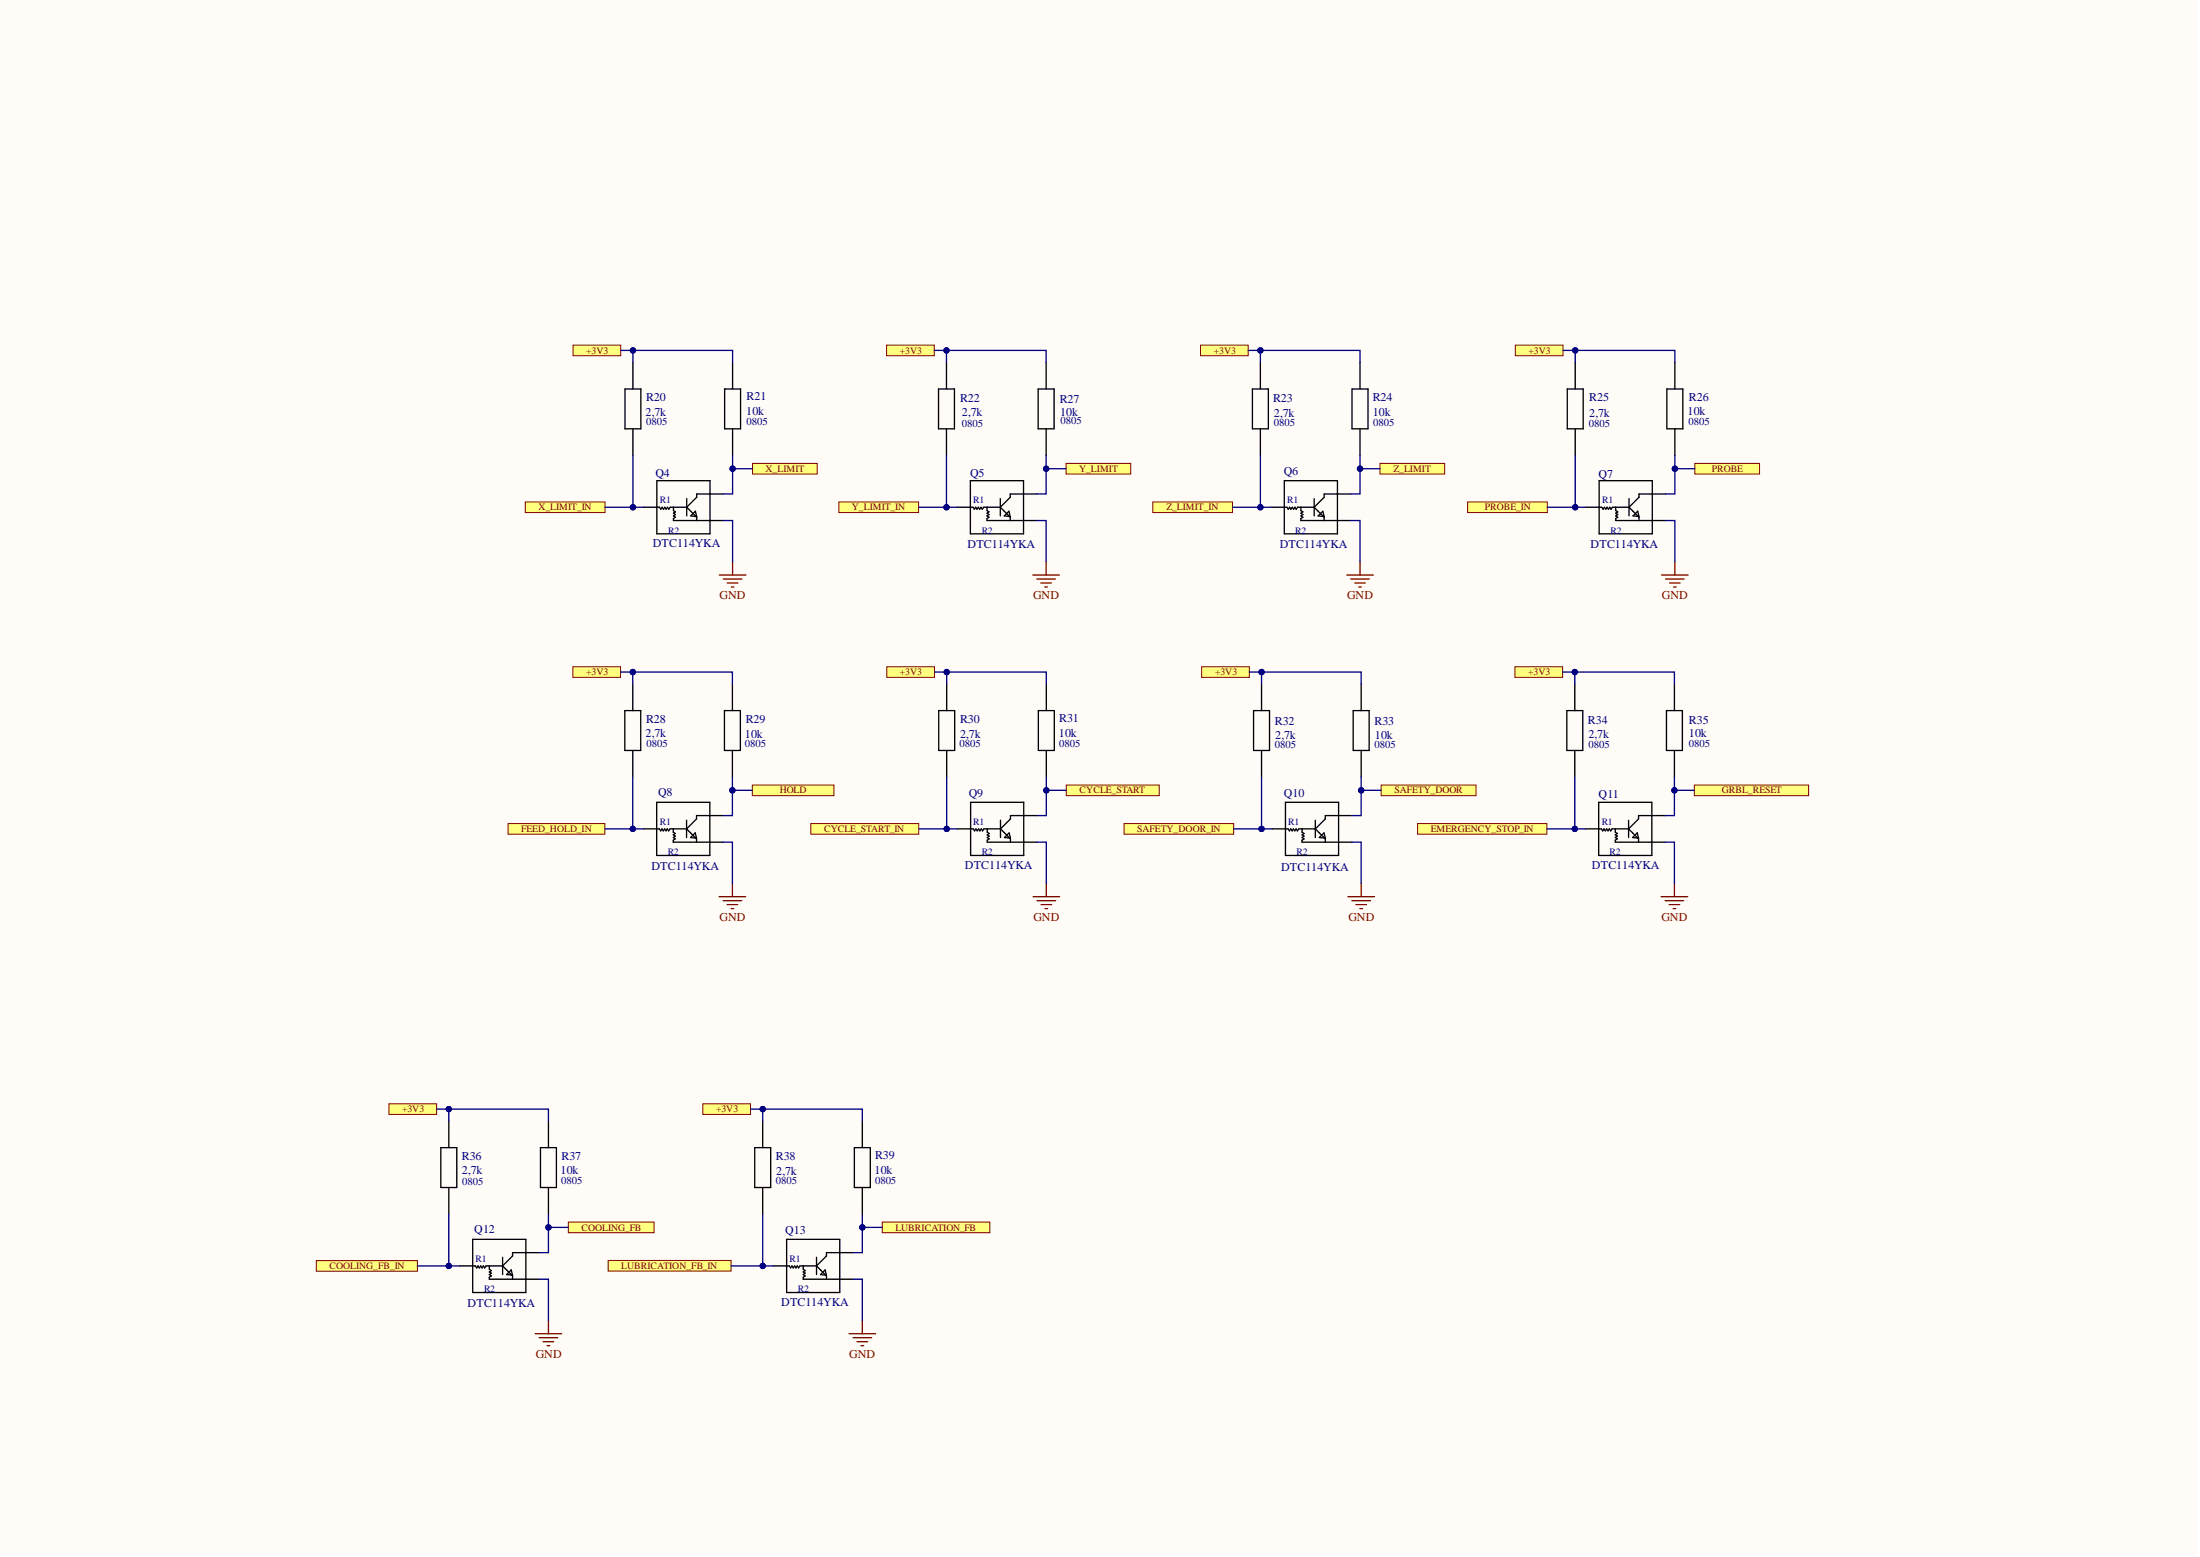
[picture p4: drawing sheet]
<svg xmlns="http://www.w3.org/2000/svg" width="420mm" height="297mm" viewBox="0 0 420 297" stroke-linecap="round" stroke-linejoin="round" font-family="sans-serif">
<g fill="#fffcf8">
<path d="M0 0h419.2v296.5h-419.2z" fill-rule="evenodd"/>
<path d="M0 0h419.2v296.5h-419.2z" fill-rule="evenodd"/>
</g>
<path d="M100.2 95.8h15.3v2h-15.3z" fill-rule="evenodd" fill="#ffff80"/>
<path d="M100.2 95.8h15.3v2h-15.3z" fill="none" stroke="#800000" stroke-width=".19"/>
<path d="M138.3 74.2h3v7.6h-3zM139.8 69.1v5.1M122.8 96.8h3l.3 .4 .3-.4 .2 .4 .3-.4 .2 .4 .3-.4 .2 .4 .3-.4h3.1M125.3 91.7h10.2v10.1h-10.2zM128.5 96.8v.6l.4 .3-.4 .2 .4 .3-.4 .2 .4 .3-.4 .2v.4h9.5M131 95.1v3.3M131 96.8l1.9 1.9v.6M132.7 97.5l.2 1-1.1-.1zM138 94.2h-5.1v.7l-1.9 1.9M139.8 81.8v5.1" fill="none" stroke="#000" stroke-width=".25"/>
<path d="M143.6 88.4h12.3v2h-12.3z" fill-rule="evenodd" fill="#ffff80"/>
<path d="M143.6 88.4h12.3v2h-12.3z" fill="none" stroke="#800000" stroke-width=".19"/>
<path d="M137.3 109.7h5M138 110.5h3.6M138.8 111.2h2M139.5 112h.5M139.8 107.2v2.5" fill="none" stroke="#800000" stroke-width=".25"/>
<path d="M119.3 74.2h3v7.6h-3zM120.8 69.1v5.1M120.8 81.8v5.1" fill="none" stroke="#000" stroke-width=".25"/>
<path d="M160.1 95.8h15.2v2h-15.2z" fill-rule="evenodd" fill="#ffff80"/>
<path d="M160.1 95.8h15.2v2h-15.2z" fill="none" stroke="#800000" stroke-width=".19"/>
<path d="M198.1 74.2h3v7.6h-3zM199.6 69.1v5.1M182.6 96.8h3.1l.2 .4 .3-.4 .2 .4 .3-.4 .2 .4 .3-.4 .3 .4 .2-.4h3.2M185.2 91.7h10.1v10.1h-10.1zM188.3 96.8v.6l.4 .3-.4 .2 .4 .3-.4 .2 .4 .3-.4 .2v.4h9.5M190.9 95.1v3.3M190.9 96.8l1.9 1.9v.6M192.5 97.5l.3 1-1.2-.1zM197.8 94.2h-5v.7l-1.9 1.9M199.6 81.8v5.1" fill="none" stroke="#000" stroke-width=".25"/>
<path d="M203.4 88.4h12.4v2h-12.4z" fill-rule="evenodd" fill="#ffff80"/>
<path d="M203.4 88.4h12.4v2h-12.4z" fill="none" stroke="#800000" stroke-width=".19"/>
<path d="M197.1 109.7h5.1M197.8 110.5h3.6M198.6 111.2h2M199.4 112h.5M199.6 107.2v2.5" fill="none" stroke="#800000" stroke-width=".25"/>
<path d="M179.1 74.2h3v7.6h-3zM180.6 69.1v5.1M180.6 81.8v5.1" fill="none" stroke="#000" stroke-width=".25"/>
<path d="M220 95.8h15.2v2h-15.2z" fill-rule="evenodd" fill="#ffff80"/>
<path d="M220 95.8h15.2v2h-15.2z" fill="none" stroke="#800000" stroke-width=".19"/>
<path d="M258 74.2h3v7.6h-3zM259.5 69.1v5.1M242.5 96.8h3.1l.2 .4 .3-.4 .2 .4 .3-.4 .2 .4 .3-.4 .3 .4 .2-.4h3.2M245.1 91.7h10.1v10.1h-10.1zM248.2 96.8v.6l.4 .3-.4 .2 .4 .3-.4 .2 .4 .3-.4 .2v.4h9.5M250.8 95.1v3.3M250.8 96.8l1.9 1.9v.6M252.4 97.5l.3 1-1.2-.1zM257.7 94.2h-5v.7l-1.9 1.9M259.5 81.8v5.1" fill="none" stroke="#000" stroke-width=".25"/>
<path d="M263.3 88.4h12.4v2h-12.4z" fill-rule="evenodd" fill="#ffff80"/>
<path d="M263.3 88.4h12.4v2h-12.4z" fill="none" stroke="#800000" stroke-width=".19"/>
<path d="M257 109.7h5.1M257.7 110.5h3.6M258.5 111.2h2M259.3 112h.5M259.5 107.2v2.5" fill="none" stroke="#800000" stroke-width=".25"/>
<path d="M239 74.2h3v7.6h-3zM240.5 69.1v5.1M240.5 81.8v5.1" fill="none" stroke="#000" stroke-width=".25"/>
<path d="M280.1 95.8h15.2v2h-15.2z" fill-rule="evenodd" fill="#ffff80"/>
<path d="M280.1 95.8h15.2v2h-15.2z" fill="none" stroke="#800000" stroke-width=".19"/>
<path d="M318.1 74.2h3v7.6h-3zM319.6 69.1v5.1M302.6 96.8h3.1l.2 .4 .3-.4 .2 .4 .3-.4 .2 .4 .3-.4 .2 .4 .3-.4h3.2M305.1 91.7h10.2v10.1h-10.2zM308.3 96.8v.6l.4 .3-.4 .2 .4 .3-.4 .2 .4 .3-.4 .2v.4h9.5M310.9 95.1v3.3M310.9 96.8l1.9 1.9v.6M312.5 97.5l.3 1-1.2-.1zM317.8 94.2h-5v.7l-1.9 1.9M319.6 81.8v5.1" fill="none" stroke="#000" stroke-width=".25"/>
<path d="M323.4 88.4h12.4v2h-12.4z" fill-rule="evenodd" fill="#ffff80"/>
<path d="M323.4 88.4h12.4v2h-12.4z" fill="none" stroke="#800000" stroke-width=".19"/>
<path d="M317.1 109.7h5M317.8 110.5h3.6M318.6 111.2h2M319.3 112h.6M319.6 107.2v2.5" fill="none" stroke="#800000" stroke-width=".25"/>
<path d="M299.1 74.2h3v7.6h-3zM300.6 69.1v5.1M300.6 81.8v5.1" fill="none" stroke="#000" stroke-width=".25"/>
<path d="M109.3 65.8h9.2v2.1h-9.2z" fill-rule="evenodd" fill="#ffff80"/>
<path d="M109.3 65.8h9.2v2.1h-9.2z" fill="none" stroke="#800000" stroke-width=".19"/>
<path d="M169.2 65.8h9.1v2.1h-9.1z" fill-rule="evenodd" fill="#ffff80"/>
<path d="M169.2 65.8h9.1v2.1h-9.1z" fill="none" stroke="#800000" stroke-width=".19"/>
<path d="M229.1 65.8h9.1v2.1h-9.1z" fill-rule="evenodd" fill="#ffff80"/>
<path d="M229.1 65.8h9.1v2.1h-9.1z" fill="none" stroke="#800000" stroke-width=".19"/>
<path d="M289.2 65.8h9.1v2.1h-9.1z" fill-rule="evenodd" fill="#ffff80"/>
<path d="M289.2 65.8h9.1v2.1h-9.1z" fill="none" stroke="#800000" stroke-width=".19"/>
<g fill="none" stroke="#000" stroke-width=".25">
<path d="M119.2 135.6h3.1v7.6h-3.1zM120.7 130.5v5.1M138.2 135.6h3.1v7.6h-3.1zM139.8 130.5v5.1M179.1 135.6h3.1v7.6h-3.1zM180.6 130.5v5.1M198.1 135.6h3.1v7.6h-3.1zM199.7 130.5v5.1M239.2 135.6h3v7.6h-3zM240.7 130.5v5.1M258.2 135.6h3.1v7.6h-3.1zM259.7 130.5v5.1"/>
<path d="M120.7 143.2v5M122.8 158.1h3l.3 .4 .2-.4 .3 .4 .2-.4 .3 .4 .2-.4 .3 .4 .2-.4h3.2M125.3 153.1h10.1v10.1h-10.1zM128.5 158.1v.7l.4 .2-.4 .3 .4 .2-.4 .3 .4 .2-.4 .3v.4h9.5M131 156.5v3.3M131 158.1l1.9 1.9v.7M132.7 158.9l.2 1-1.1-.1zM138 155.6h-5.1v.6l-1.9 1.9M139.8 143.2v5M180.6 143.2v5M182.7 158.1h3l.3 .4 .2-.4 .3 .4 .2-.4 .3 .4 .2-.4 .3 .4 .2-.4h3.2M185.2 153.1h10.2v10.1h-10.2z"/>
<path d="M188.4 158.1v.7l.4 .2-.4 .3 .4 .2-.4 .3 .4 .2-.4 .3v.4h9.5M190.9 156.5v3.3M190.9 158.1l1.9 1.9v.7M192.6 158.9l.2 1-1.1-.1zM197.9 155.6h-5.1v.6l-1.9 1.9M199.7 143.2v5M240.7 143.2v5M242.8 158.1h3l.3 .4 .2-.4 .3 .4 .2-.4 .3 .4 .2-.4 .3 .4 .2-.4h3.2M245.3 153.1h10.1v10.1h-10.1zM248.5 158.1v.7l.3 .2-.3 .3 .3 .2-.3 .3 .3 .2-.3 .3v.4h9.5M251 156.5v3.3M251 158.1l1.9 1.9v.7"/>
<path d="M252.6 158.9l.3 1-1.1-.1zM258 155.6h-5.1v.6l-1.9 1.9M259.7 143.2v5"/>
</g>
<g fill="none" stroke="#800000" stroke-width=".25">
<path d="M137.2 171.1h5.1M138 171.8h3.5M138.7 172.6h2.1M139.5 173.3h.5M139.8 168.5v2.6M197.1 171.1h5.1M197.9 171.8h3.5M198.6 172.6h2.1M199.4 173.3h.5M199.7 168.5v2.6M257.2 171.1h5.1M258 171.8h3.5"/>
<path d="M258.7 172.6h2.1M259.5 173.3h.5M259.7 168.5v2.6"/>
</g>
<path d="M96.9 157.1h18.5v2h-18.5z" fill-rule="evenodd" fill="#ffff80"/>
<path d="M96.9 157.1h18.5v2h-18.5z" fill="none" stroke="#800000" stroke-width=".19"/>
<path d="M143.6 149.8h15.5v2h-15.5z" fill-rule="evenodd" fill="#ffff80"/>
<path d="M143.6 149.8h15.5v2h-15.5z" fill="none" stroke="#800000" stroke-width=".19"/>
<path d="M154.7 157.1h20.6v2h-20.6z" fill-rule="evenodd" fill="#ffff80"/>
<path d="M154.7 157.1h20.6v2h-20.6z" fill="none" stroke="#800000" stroke-width=".19"/>
<path d="M203.5 149.8h17.7v2h-17.7z" fill-rule="evenodd" fill="#ffff80"/>
<path d="M203.5 149.8h17.7v2h-17.7z" fill="none" stroke="#800000" stroke-width=".19"/>
<path d="M214.5 157.1h20.9v2h-20.9z" fill-rule="evenodd" fill="#ffff80"/>
<path d="M214.5 157.1h20.9v2h-20.9z" fill="none" stroke="#800000" stroke-width=".19"/>
<path d="M263.5 149.8h18.2v2h-18.2z" fill-rule="evenodd" fill="#ffff80"/>
<path d="M263.5 149.8h18.2v2h-18.2z" fill="none" stroke="#800000" stroke-width=".19"/>
<path d="M109.3 127.2h9.1v2h-9.1z" fill-rule="evenodd" fill="#ffff80"/>
<path d="M109.3 127.2h9.1v2h-9.1z" fill="none" stroke="#800000" stroke-width=".19"/>
<path d="M169.2 127.2h9.1v2h-9.1z" fill-rule="evenodd" fill="#ffff80"/>
<path d="M169.2 127.2h9.1v2h-9.1z" fill="none" stroke="#800000" stroke-width=".19"/>
<path d="M229.3 127.2h9.1v2h-9.1z" fill-rule="evenodd" fill="#ffff80"/>
<path d="M229.3 127.2h9.1v2h-9.1z" fill="none" stroke="#800000" stroke-width=".19"/>
<g fill="none" stroke="#000" stroke-width=".25">
<path d="M299 135.6h3v7.6h-3zM300.5 130.5v5.1M318 135.6h3v7.6h-3zM319.5 130.5v5.1M300.5 143.2v5M302.5 158.1h3.1l.2 .4 .3-.4 .2 .4 .3-.4 .2 .4 .3-.4 .2 .4 .3-.4h3.2M305.1 153.1h10.1v10.1h-10.1zM308.2 158.1v.7l.4 .2-.4 .3 .4 .2-.4 .3 .4 .2-.4 .3v.4h9.5M310.8 156.5v3.3M310.8 158.1l1.9 1.9v.7M312.4 158.9l.3 1-1.2-.1zM317.7 155.6h-5v.6l-1.9 1.9"/>
<path d="M319.5 143.2v5"/>
</g>
<path d="M317 171.1h5M317.7 171.8h3.6M318.5 172.6h2M319.3 173.3h.5M319.5 168.5v2.6" fill="none" stroke="#800000" stroke-width=".25"/>
<path d="M323.3 149.8h21.8v2h-21.8z" fill-rule="evenodd" fill="#ffff80"/>
<path d="M323.3 149.8h21.8v2h-21.8z" fill="none" stroke="#800000" stroke-width=".19"/>
<path d="M289.1 127.2h9.1v2h-9.1z" fill-rule="evenodd" fill="#ffff80"/>
<path d="M289.1 127.2h9.1v2h-9.1z" fill="none" stroke="#800000" stroke-width=".19"/>
<path d="M270.5 157.1h24.7v2h-24.7z" fill-rule="evenodd" fill="#ffff80"/>
<path d="M270.5 157.1h24.7v2h-24.7z" fill="none" stroke="#800000" stroke-width=".19"/>
<g fill="none" stroke="#000" stroke-width=".25">
<path d="M84.1 218.9h3.1v7.7h-3.1zM85.6 213.9v5M103.1 218.9h3.1v7.7h-3.1zM104.7 213.9v5M144 218.9h3.1v7.7h-3.1zM145.5 213.9v5M163 218.9h3.1v7.7h-3.1zM164.6 213.9v5M85.6 226.6v5M90.2 236.4h10.1v10.2h-10.1zM95.9 239.9v3.3M102.9 239h-5.1v.6l-1.9 1.9"/>
<path d="M104.7 226.6v5M145.5 226.6v5M150.1 236.4h10.1v10.2h-10.1zM155.8 239.9v3.3M162.8 239h-5.1v.6l-1.9 1.9M164.6 226.6v5M87.7 241.5h3l.3 .4 .2-.4 .3 .4 .2-.4 .3 .4 .2-.4 .3 .4 .2-.4h3.2M93.4 241.5v.6l.4 .3-.4 .3 .4 .2-.4 .3 .4 .2-.4 .3v.3h9.5M95.9 241.5l1.9 1.9v.6M97.6 242.3l.2 1-1.1-.1zM147.6 241.5h3l.3 .4 .2-.4 .3 .4 .2-.4 .3 .4 .2-.4 .3 .4 .2-.4h3.2M153.3 241.5v.6l.4 .3-.4 .3 .4 .2-.4 .3 .4 .2-.4 .3v.3h9.5"/>
<path d="M155.8 241.5l1.9 1.9v.6M157.5 242.3l.2 1-1.1-.1z"/>
</g>
<path d="M102.1 254.4h5.1M102.9 255.2h3.5M103.6 256h2.1M104.4 256.7h.5M104.7 251.9v2.5M162 254.4h5.1M162.8 255.2h3.5M163.5 256h2.1M164.3 256.7h.5M164.6 251.9v2.5" fill="none" stroke="#800000" stroke-width=".25"/>
<path d="M60.4 240.5h19.3v2h-19.3z" fill-rule="evenodd" fill="#ffff80"/>
<path d="M60.4 240.5h19.3v2h-19.3z" fill="none" stroke="#800000" stroke-width=".19"/>
<path d="M108.5 233.1h16.3v2.1h-16.3z" fill-rule="evenodd" fill="#ffff80"/>
<path d="M108.5 233.1h16.3v2.1h-16.3z" fill="none" stroke="#800000" stroke-width=".19"/>
<path d="M116 240.5h23.5v2h-23.5z" fill-rule="evenodd" fill="#ffff80"/>
<path d="M116 240.5h23.5v2h-23.5z" fill="none" stroke="#800000" stroke-width=".19"/>
<path d="M168.4 233.1h20.5v2.1h-20.5z" fill-rule="evenodd" fill="#ffff80"/>
<path d="M168.4 233.1h20.5v2.1h-20.5z" fill="none" stroke="#800000" stroke-width=".19"/>
<path d="M74.2 210.6h9.1v2h-9.1z" fill-rule="evenodd" fill="#ffff80"/>
<path d="M74.2 210.6h9.1v2h-9.1z" fill="none" stroke="#800000" stroke-width=".19"/>
<path d="M134.1 210.6h9.1v2h-9.1z" fill-rule="evenodd" fill="#ffff80"/>
<path d="M134.1 210.6h9.1v2h-9.1z" fill="none" stroke="#800000" stroke-width=".19"/>
<path d="M300.6 86.9v9.9" fill="none" stroke="#000080" stroke-width=".25"/>
<circle cx="300.6" cy="96.8" r=".51" fill="#000080"/>
<circle cx="300.6" cy="96.8" r=".51" fill="none" stroke="#000080" stroke-width=".19"/>
<path d="M79.7 241.5h8" fill="none" stroke="#000080" stroke-width=".25"/>
<circle cx="85.6" cy="241.5" r=".51" fill="#000080"/>
<circle cx="85.6" cy="241.5" r=".51" fill="none" stroke="#000080" stroke-width=".19"/>
<path d="M83.3 211.6h2.3v2.3" fill="none" stroke="#000080" stroke-width=".25"/>
<circle cx="85.6" cy="211.6" r=".51" fill="#000080"/>
<circle cx="85.6" cy="211.6" r=".51" fill="none" stroke="#000080" stroke-width=".19"/>
<path d="M85.6 211.6h19.1v2.3" fill="none" stroke="#000080" stroke-width=".25"/>
<circle cx="85.6" cy="211.6" r=".51" fill="#000080"/>
<circle cx="85.6" cy="211.6" r=".51" fill="none" stroke="#000080" stroke-width=".19"/>
<path d="M104.7 231.6v7.4h-1.8M102.9 244h1.8v7.9" fill="none" stroke="#000080" stroke-width=".25"/>
<circle cx="104.7" cy="234.2" r=".51" fill="#000080"/>
<circle cx="104.7" cy="234.2" r=".51" fill="none" stroke="#000080" stroke-width=".19"/>
<path d="M104.7 234.2h3.8" fill="none" stroke="#000080" stroke-width=".25"/>
<circle cx="104.7" cy="234.2" r=".51" fill="#000080"/>
<circle cx="104.7" cy="234.2" r=".51" fill="none" stroke="#000080" stroke-width=".19"/>
<path d="M115.4 158.1h7.4" fill="none" stroke="#000080" stroke-width=".25"/>
<circle cx="120.7" cy="158.1" r=".51" fill="#000080"/>
<circle cx="120.7" cy="158.1" r=".51" fill="none" stroke="#000080" stroke-width=".19"/>
<path d="M115.5 96.8h7.3" fill="none" stroke="#000080" stroke-width=".25"/>
<circle cx="120.8" cy="96.8" r=".51" fill="#000080"/>
<circle cx="120.8" cy="96.8" r=".51" fill="none" stroke="#000080" stroke-width=".19"/>
<path d="M118.4 128.2h2.3v2.3" fill="none" stroke="#000080" stroke-width=".25"/>
<circle cx="120.7" cy="128.2" r=".51" fill="#000080"/>
<circle cx="120.7" cy="128.2" r=".51" fill="none" stroke="#000080" stroke-width=".19"/>
<path d="M118.5 66.9h2.3v2.2" fill="none" stroke="#000080" stroke-width=".25"/>
<circle cx="120.8" cy="66.9" r=".51" fill="#000080"/>
<circle cx="120.8" cy="66.9" r=".51" fill="none" stroke="#000080" stroke-width=".19"/>
<path d="M120.7 128.2h19.1v2.3" fill="none" stroke="#000080" stroke-width=".25"/>
<circle cx="120.7" cy="128.2" r=".51" fill="#000080"/>
<circle cx="120.7" cy="128.2" r=".51" fill="none" stroke="#000080" stroke-width=".19"/>
<path d="M120.8 66.9h19v2.2" fill="none" stroke="#000080" stroke-width=".25"/>
<circle cx="120.8" cy="66.9" r=".51" fill="#000080"/>
<circle cx="120.8" cy="66.9" r=".51" fill="none" stroke="#000080" stroke-width=".19"/>
<path d="M139.8 148.2v7.4h-1.8M138 160.7h1.8v7.8" fill="none" stroke="#000080" stroke-width=".25"/>
<circle cx="139.8" cy="150.8" r=".51" fill="#000080"/>
<circle cx="139.8" cy="150.8" r=".51" fill="none" stroke="#000080" stroke-width=".19"/>
<path d="M138 99.3h1.8v7.9M139.8 86.9v7.3h-1.8" fill="none" stroke="#000080" stroke-width=".25"/>
<circle cx="139.8" cy="89.4" r=".51" fill="#000080"/>
<circle cx="139.8" cy="89.4" r=".51" fill="none" stroke="#000080" stroke-width=".19"/>
<path d="M139.5 241.5h6" fill="none" stroke="#000080" stroke-width=".25"/>
<circle cx="145.5" cy="241.5" r=".51" fill="#000080"/>
<circle cx="145.5" cy="241.5" r=".51" fill="none" stroke="#000080" stroke-width=".19"/>
<path d="M139.8 150.8h3.8" fill="none" stroke="#000080" stroke-width=".25"/>
<circle cx="139.8" cy="150.8" r=".51" fill="#000080"/>
<circle cx="139.8" cy="150.8" r=".51" fill="none" stroke="#000080" stroke-width=".19"/>
<path d="M139.8 89.4h3.8" fill="none" stroke="#000080" stroke-width=".25"/>
<circle cx="139.8" cy="89.4" r=".51" fill="#000080"/>
<circle cx="139.8" cy="89.4" r=".51" fill="none" stroke="#000080" stroke-width=".19"/>
<path d="M143.2 211.6h2.3v2.3" fill="none" stroke="#000080" stroke-width=".25"/>
<circle cx="145.5" cy="211.6" r=".51" fill="#000080"/>
<circle cx="145.5" cy="211.6" r=".51" fill="none" stroke="#000080" stroke-width=".19"/>
<path d="M145.5 231.6v9.9h2.1" fill="none" stroke="#000080" stroke-width=".25"/>
<circle cx="145.5" cy="241.5" r=".51" fill="#000080"/>
<circle cx="145.5" cy="241.5" r=".51" fill="none" stroke="#000080" stroke-width=".19"/>
<path d="M145.5 211.6h19.1v2.3" fill="none" stroke="#000080" stroke-width=".25"/>
<circle cx="145.5" cy="211.6" r=".51" fill="#000080"/>
<circle cx="145.5" cy="211.6" r=".51" fill="none" stroke="#000080" stroke-width=".19"/>
<path d="M164.6 231.6v7.4h-1.8M162.8 244h1.8v7.9" fill="none" stroke="#000080" stroke-width=".25"/>
<circle cx="164.6" cy="234.2" r=".51" fill="#000080"/>
<circle cx="164.6" cy="234.2" r=".51" fill="none" stroke="#000080" stroke-width=".19"/>
<path d="M164.6 234.2h3.8" fill="none" stroke="#000080" stroke-width=".25"/>
<circle cx="164.6" cy="234.2" r=".51" fill="#000080"/>
<circle cx="164.6" cy="234.2" r=".51" fill="none" stroke="#000080" stroke-width=".19"/>
<path d="M175.3 96.8h7.3" fill="none" stroke="#000080" stroke-width=".25"/>
<circle cx="180.6" cy="96.8" r=".51" fill="#000080"/>
<circle cx="180.6" cy="96.8" r=".51" fill="none" stroke="#000080" stroke-width=".19"/>
<path d="M175.3 158.1h7.4" fill="none" stroke="#000080" stroke-width=".25"/>
<circle cx="180.6" cy="158.1" r=".51" fill="#000080"/>
<circle cx="180.6" cy="158.1" r=".51" fill="none" stroke="#000080" stroke-width=".19"/>
<path d="M178.3 66.9h2.3v2.2" fill="none" stroke="#000080" stroke-width=".25"/>
<circle cx="180.6" cy="66.9" r=".51" fill="#000080"/>
<circle cx="180.6" cy="66.9" r=".51" fill="none" stroke="#000080" stroke-width=".19"/>
<path d="M178.3 128.2h2.3v2.3" fill="none" stroke="#000080" stroke-width=".25"/>
<circle cx="180.6" cy="128.2" r=".51" fill="#000080"/>
<circle cx="180.6" cy="128.2" r=".51" fill="none" stroke="#000080" stroke-width=".19"/>
<path d="M180.6 66.9h19v2.2" fill="none" stroke="#000080" stroke-width=".25"/>
<circle cx="180.6" cy="66.9" r=".51" fill="#000080"/>
<circle cx="180.6" cy="66.9" r=".51" fill="none" stroke="#000080" stroke-width=".19"/>
<path d="M180.6 128.2h19.1v2.3" fill="none" stroke="#000080" stroke-width=".25"/>
<circle cx="180.6" cy="128.2" r=".51" fill="#000080"/>
<circle cx="180.6" cy="128.2" r=".51" fill="none" stroke="#000080" stroke-width=".19"/>
<path d="M197.8 99.3h1.8v7.9M199.6 86.9v7.3h-1.8" fill="none" stroke="#000080" stroke-width=".25"/>
<circle cx="199.6" cy="89.4" r=".51" fill="#000080"/>
<circle cx="199.6" cy="89.4" r=".51" fill="none" stroke="#000080" stroke-width=".19"/>
<path d="M199.7 148.2v7.4h-1.8M197.9 160.7h1.8v7.8" fill="none" stroke="#000080" stroke-width=".25"/>
<circle cx="199.7" cy="150.8" r=".51" fill="#000080"/>
<circle cx="199.7" cy="150.8" r=".51" fill="none" stroke="#000080" stroke-width=".19"/>
<path d="M199.6 89.4h3.8" fill="none" stroke="#000080" stroke-width=".25"/>
<circle cx="199.6" cy="89.4" r=".51" fill="#000080"/>
<circle cx="199.6" cy="89.4" r=".51" fill="none" stroke="#000080" stroke-width=".19"/>
<path d="M199.7 150.8h3.8" fill="none" stroke="#000080" stroke-width=".25"/>
<circle cx="199.7" cy="150.8" r=".51" fill="#000080"/>
<circle cx="199.7" cy="150.8" r=".51" fill="none" stroke="#000080" stroke-width=".19"/>
<path d="M235.2 96.8h7.3" fill="none" stroke="#000080" stroke-width=".25"/>
<circle cx="240.5" cy="96.8" r=".51" fill="#000080"/>
<circle cx="240.5" cy="96.8" r=".51" fill="none" stroke="#000080" stroke-width=".19"/>
<path d="M235.4 158.1h7.4" fill="none" stroke="#000080" stroke-width=".25"/>
<circle cx="240.7" cy="158.1" r=".51" fill="#000080"/>
<circle cx="240.7" cy="158.1" r=".51" fill="none" stroke="#000080" stroke-width=".19"/>
<path d="M238.2 66.9h2.3v2.2" fill="none" stroke="#000080" stroke-width=".25"/>
<circle cx="240.5" cy="66.9" r=".51" fill="#000080"/>
<circle cx="240.5" cy="66.9" r=".51" fill="none" stroke="#000080" stroke-width=".19"/>
<path d="M238.4 128.2h2.3v2.3" fill="none" stroke="#000080" stroke-width=".25"/>
<circle cx="240.7" cy="128.2" r=".51" fill="#000080"/>
<circle cx="240.7" cy="128.2" r=".51" fill="none" stroke="#000080" stroke-width=".19"/>
<path d="M240.5 66.9h19v2.2" fill="none" stroke="#000080" stroke-width=".25"/>
<circle cx="240.5" cy="66.9" r=".51" fill="#000080"/>
<circle cx="240.5" cy="66.9" r=".51" fill="none" stroke="#000080" stroke-width=".19"/>
<path d="M240.7 128.2h19v2.3" fill="none" stroke="#000080" stroke-width=".25"/>
<circle cx="240.7" cy="128.2" r=".51" fill="#000080"/>
<circle cx="240.7" cy="128.2" r=".51" fill="none" stroke="#000080" stroke-width=".19"/>
<path d="M257.7 99.3h1.8v7.9M259.5 86.9v7.3h-1.8" fill="none" stroke="#000080" stroke-width=".25"/>
<circle cx="259.5" cy="89.4" r=".51" fill="#000080"/>
<circle cx="259.5" cy="89.4" r=".51" fill="none" stroke="#000080" stroke-width=".19"/>
<path d="M259.7 148.2v7.4h-1.7M258 160.7h1.7v7.8" fill="none" stroke="#000080" stroke-width=".25"/>
<circle cx="259.7" cy="150.8" r=".51" fill="#000080"/>
<circle cx="259.7" cy="150.8" r=".51" fill="none" stroke="#000080" stroke-width=".19"/>
<path d="M259.5 89.4h3.8" fill="none" stroke="#000080" stroke-width=".25"/>
<circle cx="259.5" cy="89.4" r=".51" fill="#000080"/>
<circle cx="259.5" cy="89.4" r=".51" fill="none" stroke="#000080" stroke-width=".19"/>
<path d="M259.7 150.8h3.8" fill="none" stroke="#000080" stroke-width=".25"/>
<circle cx="259.7" cy="150.8" r=".51" fill="#000080"/>
<circle cx="259.7" cy="150.8" r=".51" fill="none" stroke="#000080" stroke-width=".19"/>
<path d="M295.2 158.1h7.3" fill="none" stroke="#000080" stroke-width=".25"/>
<circle cx="300.5" cy="158.1" r=".51" fill="#000080"/>
<circle cx="300.5" cy="158.1" r=".51" fill="none" stroke="#000080" stroke-width=".19"/>
<path d="M295.3 96.8h7.3" fill="none" stroke="#000080" stroke-width=".25"/>
<circle cx="300.6" cy="96.8" r=".51" fill="#000080"/>
<circle cx="300.6" cy="96.8" r=".51" fill="none" stroke="#000080" stroke-width=".19"/>
<path d="M298.2 128.2h2.3v2.3" fill="none" stroke="#000080" stroke-width=".25"/>
<circle cx="300.5" cy="128.2" r=".51" fill="#000080"/>
<circle cx="300.5" cy="128.2" r=".51" fill="none" stroke="#000080" stroke-width=".19"/>
<path d="M298.3 66.9h2.3v2.2" fill="none" stroke="#000080" stroke-width=".25"/>
<circle cx="300.6" cy="66.9" r=".51" fill="#000080"/>
<circle cx="300.6" cy="66.9" r=".51" fill="none" stroke="#000080" stroke-width=".19"/>
<path d="M300.5 128.2h19v2.3" fill="none" stroke="#000080" stroke-width=".25"/>
<circle cx="300.5" cy="128.2" r=".51" fill="#000080"/>
<circle cx="300.5" cy="128.2" r=".51" fill="none" stroke="#000080" stroke-width=".19"/>
<path d="M300.6 66.9h19v2.2" fill="none" stroke="#000080" stroke-width=".25"/>
<circle cx="300.6" cy="66.9" r=".51" fill="#000080"/>
<circle cx="300.6" cy="66.9" r=".51" fill="none" stroke="#000080" stroke-width=".19"/>
<path d="M319.5 148.2v7.4h-1.8M317.7 160.7h1.8v7.8" fill="none" stroke="#000080" stroke-width=".25"/>
<circle cx="319.5" cy="150.8" r=".51" fill="#000080"/>
<circle cx="319.5" cy="150.8" r=".51" fill="none" stroke="#000080" stroke-width=".19"/>
<path d="M317.8 99.3h1.8v7.9M319.6 86.9v7.3h-1.8" fill="none" stroke="#000080" stroke-width=".25"/>
<circle cx="319.6" cy="89.4" r=".51" fill="#000080"/>
<circle cx="319.6" cy="89.4" r=".51" fill="none" stroke="#000080" stroke-width=".19"/>
<path d="M319.5 150.8h3.8" fill="none" stroke="#000080" stroke-width=".25"/>
<circle cx="319.5" cy="150.8" r=".51" fill="#000080"/>
<circle cx="319.5" cy="150.8" r=".51" fill="none" stroke="#000080" stroke-width=".19"/>
<path d="M319.6 89.4h3.8" fill="none" stroke="#000080" stroke-width=".25"/>
<circle cx="319.6" cy="89.4" r=".51" fill="#000080"/>
<circle cx="319.6" cy="89.4" r=".51" fill="none" stroke="#000080" stroke-width=".19"/>
<path d="M85.6 231.6v9.9" fill="none" stroke="#000080" stroke-width=".25"/>
<circle cx="85.6" cy="241.5" r=".51" fill="#000080"/>
<circle cx="85.6" cy="241.5" r=".51" fill="none" stroke="#000080" stroke-width=".19"/>
<path d="M120.7 148.2v9.9" fill="none" stroke="#000080" stroke-width=".25"/>
<circle cx="120.7" cy="158.1" r=".51" fill="#000080"/>
<circle cx="120.7" cy="158.1" r=".51" fill="none" stroke="#000080" stroke-width=".19"/>
<path d="M120.8 86.9v9.9" fill="none" stroke="#000080" stroke-width=".25"/>
<circle cx="120.8" cy="96.8" r=".51" fill="#000080"/>
<circle cx="120.8" cy="96.8" r=".51" fill="none" stroke="#000080" stroke-width=".19"/>
<path d="M180.6 86.9v9.9" fill="none" stroke="#000080" stroke-width=".25"/>
<circle cx="180.6" cy="96.8" r=".51" fill="#000080"/>
<circle cx="180.6" cy="96.8" r=".51" fill="none" stroke="#000080" stroke-width=".19"/>
<path d="M180.6 148.2v9.9" fill="none" stroke="#000080" stroke-width=".25"/>
<circle cx="180.6" cy="158.1" r=".51" fill="#000080"/>
<circle cx="180.6" cy="158.1" r=".51" fill="none" stroke="#000080" stroke-width=".19"/>
<path d="M240.5 86.9v9.9" fill="none" stroke="#000080" stroke-width=".25"/>
<circle cx="240.5" cy="96.8" r=".51" fill="#000080"/>
<circle cx="240.5" cy="96.8" r=".51" fill="none" stroke="#000080" stroke-width=".19"/>
<path d="M240.7 148.2v9.9" fill="none" stroke="#000080" stroke-width=".25"/>
<circle cx="240.7" cy="158.1" r=".51" fill="#000080"/>
<circle cx="240.7" cy="158.1" r=".51" fill="none" stroke="#000080" stroke-width=".19"/>
<path d="M300.5 148.2v9.9" fill="none" stroke="#000080" stroke-width=".25"/>
<circle cx="300.5" cy="158.1" r=".51" fill="#000080"/>
<circle cx="300.5" cy="158.1" r=".51" fill="none" stroke="#000080" stroke-width=".19"/>
<g font-size="2.3" fill="#000080">
<text x="123.3" y="76.6">R20</text>
<text x="142.5" y="76.4">R21</text>
<text x="183.2" y="76.7">R22</text>
<text x="202.2" y="76.8">R27</text>
<text x="242.9" y="76.7">R23</text>
<text x="261.9" y="76.6">R24</text>
<text x="303.3" y="76.5">R25</text>
<text x="322.3" y="76.5">R26</text>
<text x="123.2" y="79.3">2,7k</text>
<text x="142.4" y="79.2">10k</text>
<text x="183.5" y="79.4">2,7k</text>
<text x="202.3" y="79.3">10k</text>
<text x="243.1" y="79.5">2,7k</text>
<text x="261.9" y="79.4">10k</text>
<text x="303.3" y="79.6">2,7k</text>
<text x="322" y="79.1">10k</text>
<text x="125.1" y="90.9">Q4</text>
<text x="185.1" y="90.9">Q5</text>
<text x="245" y="90.7">Q6</text>
<text x="305" y="91.2">Q7</text>
<text x="124.6" y="104.4">DTC114YKA</text>
<text x="184.6" y="104.6">DTC114YKA</text>
<text x="244.2" y="104.6">DTC114YKA</text>
<text x="303.5" y="104.6">DTC114YKA</text>
<text x="123.3" y="137.9">R28</text>
<text x="142.3" y="137.9">R29</text>
<text x="202.1" y="137.8">R31</text>
<text x="123.2" y="140.6">2,7k</text>
<text x="142.1" y="140.7">10k</text>
<text x="183.2" y="138">R30</text>
<text x="183.2" y="140.8">2,7k</text>
<text x="202" y="140.6">10k</text>
<text x="243.3" y="138.4">R32</text>
<text x="243.4" y="141">2,7k</text>
<text x="262.3" y="138.3">R33</text>
<text x="262.4" y="140.9">10k</text>
<text x="303" y="138.2">R34</text>
<text x="303.1" y="140.7">2,7k</text>
<text x="322.3" y="138.1">R35</text>
<text x="322.3" y="140.6">10k</text>
<text x="125.6" y="151.8">Q8</text>
<text x="184.9" y="152">Q9</text>
<text x="245" y="152">Q10</text>
<text x="305" y="152.3">Q11</text>
<text x="124.3" y="166">DTC114YKA</text>
<text x="184.1" y="165.7">DTC114YKA</text>
<text x="244.5" y="166.2">DTC114YKA</text>
<text x="303.8" y="165.7">DTC114YKA</text>
<text x="88.1" y="221.3">R36</text>
<text x="107.1" y="221.3">R37</text>
<text x="148" y="221.4">R38</text>
<text x="167" y="221.1">R39</text>
<text x="88.1" y="224">2,7k</text>
<text x="107" y="224.1">10k</text>
<text x="148.1" y="224.1">2,7k</text>
<text x="166.9" y="224">10k</text>
<text x="90.5" y="235.2">Q12</text>
<text x="149.8" y="235.5">Q13</text>
<text x="89.2" y="249.4">DTC114YKA</text>
<text x="149.1" y="249.2">DTC114YKA</text>
</g>
<g font-size="2.3" fill="#800000">
<text x="137.3" y="114.3">GND</text>
<text x="197.1" y="114.3">GND</text>
<text x="257" y="114.3">GND</text>
<text x="317.1" y="114.3">GND</text>
<text x="137.3" y="175.6">GND</text>
<text x="197.2" y="175.6">GND</text>
<text x="257.3" y="175.6">GND</text>
<text x="317" y="175.6">GND</text>
<text x="102.2" y="259">GND</text>
<text x="162.1" y="259">GND</text>
</g>
<g font-size="2" fill="#000080">
<text x="123.3" y="81.1">0805</text>
<text x="142.5" y="81.1">0805</text>
<text x="183.5" y="81.4">0805</text>
<text x="202.4" y="81">0805</text>
<text x="243.1" y="81.3">0805</text>
<text x="262" y="81.3">0805</text>
<text x="303.2" y="81.5">0805</text>
<text x="322.2" y="81.1">0805</text>
<text x="123.4" y="142.6">0805</text>
<text x="142.1" y="142.6">0805</text>
<text x="183.1" y="142.5">0805</text>
<text x="202.1" y="142.6">0805</text>
<text x="243.3" y="142.7">0805</text>
<text x="262.3" y="142.7">0805</text>
<text x="303.1" y="142.7">0805</text>
<text x="322.3" y="142.5">0805</text>
<text x="88.2" y="226">0805</text>
<text x="107.1" y="225.9">0805</text>
<text x="148" y="225.8">0805</text>
<text x="167" y="225.9">0805</text>
</g>
<g font-size="1.9" fill="#800000">
<text x="111.9" y="67.4">+3V3</text>
<text x="171.7" y="67.4">+3V3</text>
<text x="231.6" y="67.4">+3V3</text>
<text x="291.7" y="67.4">+3V3</text>
<text x="146.1" y="90">X_LIMIT</text>
<text x="205.9" y="90">Y_LIMIT</text>
<text x="265.9" y="90">Z_LIMIT</text>
<text x="326.7" y="90">PROBE</text>
<text x="102.8" y="97.4">X_LIMIT_IN</text>
<text x="162.6" y="97.4">Y_LIMIT_IN</text>
<text x="222.6" y="97.4">Z_LIMIT_IN</text>
<text x="283.3" y="97.4">PROBE_IN</text>
<text x="111.9" y="128.8">+3V3</text>
<text x="171.7" y="128.8">+3V3</text>
<text x="231.9" y="128.8">+3V3</text>
<text x="291.6" y="128.8">+3V3</text>
<text x="148.8" y="151.4">HOLD</text>
<text x="206" y="151.4">CYCLE_START</text>
<text x="266.1" y="151.4">SAFETY_DOOR</text>
<text x="328.5" y="151.4">GRBL_RESET</text>
<text x="99.5" y="158.7">FEED_HOLD_IN</text>
<text x="157.3" y="158.7">CYCLE_START_IN</text>
<text x="217" y="158.7">SAFETY_DOOR_IN</text>
<text x="273" y="158.7">EMERGENCY_STOP_IN</text>
<text x="76.7" y="212.2">+3V3</text>
<text x="136.6" y="212.2">+3V3</text>
<text x="110.9" y="234.8">COOLING_FB</text>
<text x="170.9" y="234.8">LUBRICATION_FB</text>
<text x="62.9" y="242.1">COOLING_FB_IN</text>
<text x="118.6" y="242.1">LUBRICATION_FB_IN</text>
</g>
<g font-size="1.9" fill="#000080">
<text x="125.9" y="96">R1</text>
<text x="127.5" y="101.8">R2</text>
<text x="185.7" y="96">R1</text>
<text x="187.3" y="101.8">R2</text>
<text x="245.6" y="96">R1</text>
<text x="247.2" y="101.8">R2</text>
<text x="305.7" y="96">R1</text>
<text x="307.3" y="101.8">R2</text>
<text x="125.9" y="157.4">R1</text>
<text x="185.7" y="157.4">R1</text>
<text x="245.8" y="157.4">R1</text>
<text x="305.6" y="157.4">R1</text>
<text x="127.4" y="163.2">R2</text>
<text x="187.3" y="163.2">R2</text>
<text x="247.4" y="163.2">R2</text>
<text x="307.2" y="163.2">R2</text>
<text x="90.8" y="240.7">R1</text>
<text x="150.7" y="240.7">R1</text>
<text x="92.4" y="246.5">R2</text>
<text x="152.3" y="246.5">R2</text>
</g>
</svg>
